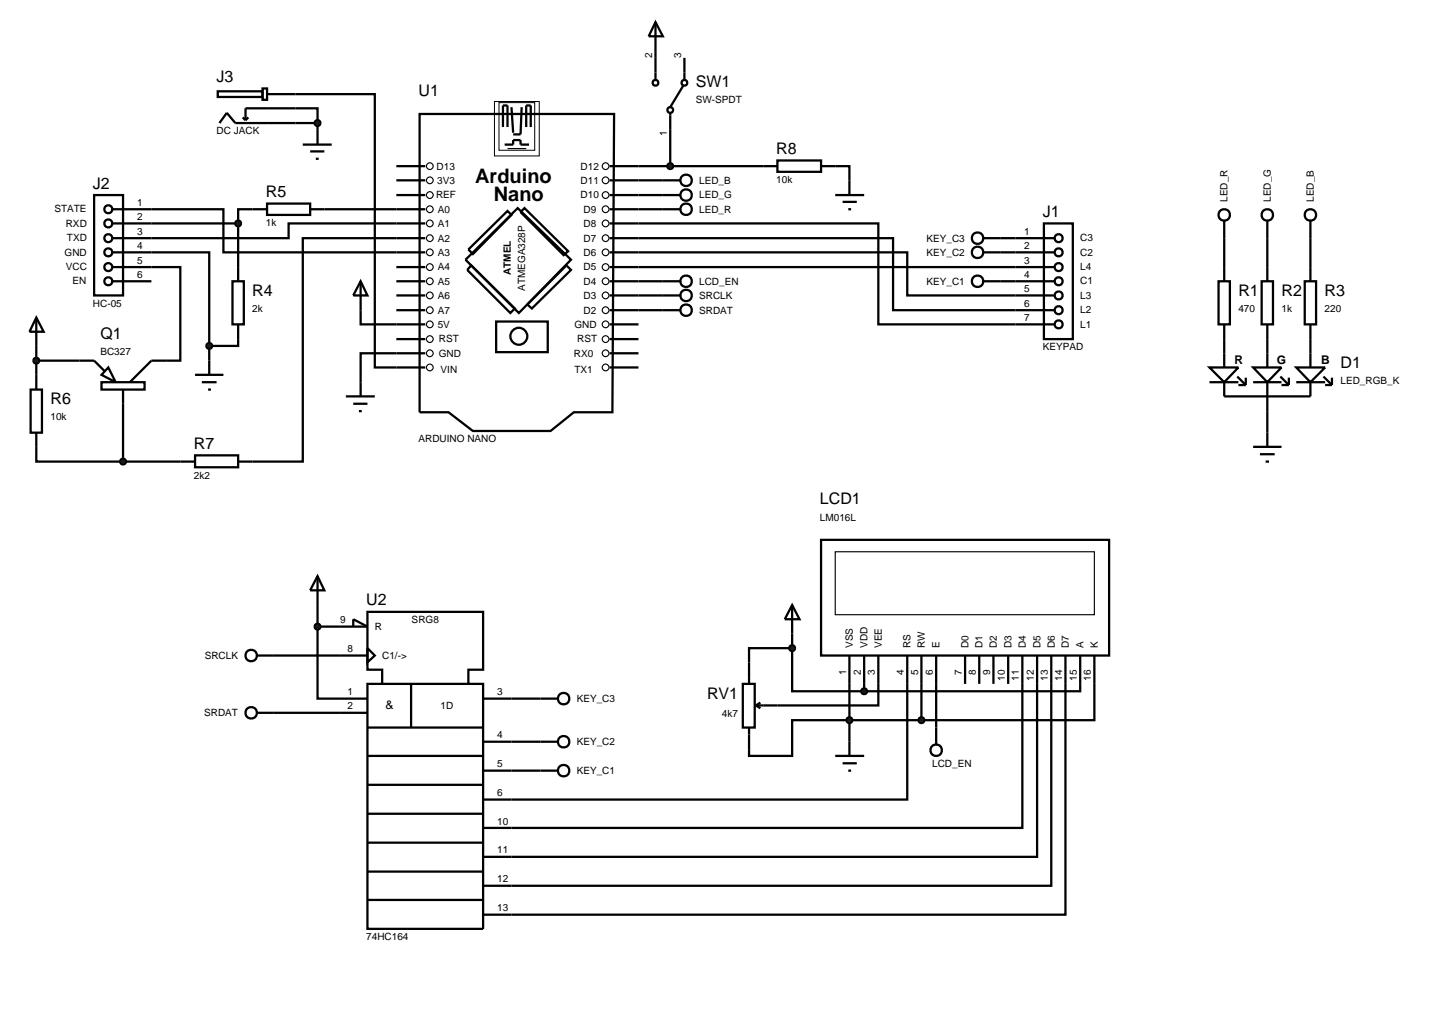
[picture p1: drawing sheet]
<svg xmlns="http://www.w3.org/2000/svg" width="257mm" height="180mm" viewBox="0 0 257 180" stroke-linecap="round" stroke-linejoin="round" font-family="sans-serif">
<g fill="none" stroke="#000" stroke-width=".4">
<path d="M52.1 16.6h14v48.2h8.9M52.1 19.1h3.9v2.6M90.2 18.9l.3 4.5M92 18.9l-.2 4.8h-1.3M115.6 9v1.2M26.7 36.9h12.7v7.6h35.6M26.7 39.4h15.3M42 39.4v7.7M44.5 36.9h-2.5v2.5M52.1 21.7h3.9M56 21.7v1.2M57.2 36.9h17.8"/>
<path d="M69.9 34.4h5.1M69.9 31.8h5.1M69.9 29.3h5.1M74 20.1h34.3l-.3 52.6h-6.8l-4.1 3.3h-13.7l-4.3-3.3h-5.1zM75 39.4h-24.1v2.6h-24.2M88.7 22.4v-3.8h.8v3.8M89 25.5h1.5v-.8h1.3v.8h1.5M91.8 37.4l.7-.7 7.7 7.6-.8 .7zM92.8 22.4v-3.8h.8v3.8M107.5 39.4h47.4v17.8h31M107.5 36.9h12.5M107.5 34.4h12.5"/>
<path d="M107.5 31.8h12.5M107.5 29.3h27.1M118.2 22.9v6.4M147.3 29.3h2.5v2.5M184.1 39.4h5.1v20.4h-5.1zM215.9 38.9v10.7M223.5 38.9v10.7M231.1 38.9v10.7M26.7 44.5h10.2v16.5M26.7 47.1h5.1v16.5h-2.5M42 59.8v1.2h-5.1M63.6 54.7v2.5h11.4"/>
<path d="M69.9 47.1h5.1M69.9 49.6h5.1M69.9 52.1h5.1M69.9 54.7h5.1M69.9 59.8h5.1M75 42h-21.6v39.4h-8.9M82.1 45.8l9.2-9.1 9.4 9.1-9.2 9.4zM82.6 44l6.9-6.8 .7 .7-6.8 6.9zM83.1 46.8l7.7 7.6-.8 .8-7.6-7.6zM87.5 56.7h9.1v5.4h-9.1zM99.9 46.8l.8 .8-6.9 6.8-.8-.7zM107.5 44.5h52.5v7.6h25.9"/>
<path d="M107.5 42h50v12.7h28.4M107.5 47.1h78.4M107.5 49.6h12.5M107.5 52.1h12.5M107.5 54.7h12.5M107.5 59.8h5.1M107.5 57.2h5.1M176.5 49.6h9.4M176.5 44.5h9.4M176.5 42h9.4M214.9 49.6h2v7.6h-2zM215.9 57.2v7.6"/>
<path d="M222.5 49.6h2v7.6h-2zM223.5 57.2v7.6M230.1 49.6h2v7.6h-2zM231.1 57.2v7.6M6.4 78.8v2.6h15.3M6.4 61v5.1M6.4 63.6h7.6M21.7 71.2v10.2M36.9 61v2.6M61 69.9h5.1M62.3 71.2h2.5M63.3 72.5h.5"/>
<path d="M75 62.3h-11.4v7.6M107.5 62.3h5.1M107.5 64.8h5.1M213.3 64.8h5.1l-2.5 2.6zM213.3 67.4h5.1M215.9 67.4v2.5h15.2v-2.5M218.2 66.4l1.5 1.5M218.4 67.9h1.3M219.7 66.6v1.3M221 64.8h5l-2.5 2.6zM221 67.4h5M221 78.8h5"/>
<path d="M223.5 67.4v11.4M225.8 66.4l1.5 1.5M226 67.9h1.3M227.3 66.6v1.3M228.6 64.8h5.1l-2.6 2.6zM228.6 67.4h5.1M233.4 66.4l1.5 1.5M233.7 67.9h1.2M234.9 66.6v1.3M21.7 81.4h10.1M144.8 95.2h50.8v20.4h-50.8zM222.2 80.1h2.6"/>
<path d="M223.2 81.4h.6M48.3 115.6h16.5M56 110.5v12.7h8.8M56 101.6l1.2 2.5h-2.5zM56 101.6v8.9M56 110.5h8.8l-2.5-1.3v1.3M64.8 107.9h20.4v10.2h-2.6v2.5h2.6v43.2h-20.4v-43.2h2.6v-2.5h-2.6zM64.8 114.3l1.3 1.3-1.3 1.2zM139.7 114.3h-7.6v2.5M139.7 114.3v7.6h12.7M139.7 111.7v2.6M149.8 115.6v15.2"/>
<path d="M152.4 115.6v6.3M154.9 115.6v8.8h-17.8M160 115.6v25.4h-74.8M162.5 115.6v11.4M165.1 115.6v12.7M170.2 115.6v5M172.7 115.6v5M175.2 115.6v5M177.8 115.6v5M180.3 115.6v30.4h-95.1M182.9 115.6v35.5h-97.7M185.4 115.6v40.6h-100.2"/>
<path d="M187.9 115.6v45.7h-102.7M190.5 115.6v6.3h-38.1M193 115.6v11.4h-30.5M48.3 125.7h16.5M64.8 138.4h20.4M64.8 133.3h20.4M64.8 128.3h20.4M67.4 120.6h15.2M72.5 120.6v7.7M85.2 135.9h10.1M85.2 130.8h10.1M85.2 123.2h10.1"/>
<path d="M162.5 127h-22.8v6.3h-7.6v-1.2M64.8 158.7h20.4M64.8 153.7h20.4M64.8 148.6h20.4M64.8 143.5h20.4"/>
<circle cx="121" cy="36.9" r="1.01"/>
<circle cx="121" cy="31.8" r="1.01"/>
<circle cx="121" cy="34.4" r="1.01"/>
<circle cx="215.9" cy="37.9" r="1.01"/>
<circle cx="223.5" cy="37.9" r="1.01"/>
<circle cx="231.1" cy="37.9" r="1.01"/>
<circle cx="91.5" cy="59.3" r="1.49"/>
<circle cx="121" cy="49.6" r="1.01"/>
<circle cx="121" cy="52.1" r="1.01"/>
<circle cx="121" cy="54.7" r="1.01"/>
<circle cx="186.7" cy="52.1" r=".7"/>
<circle cx="186.7" cy="42" r=".7"/>
<circle cx="186.7" cy="54.7" r=".7"/>
<circle cx="186.7" cy="49.6" r=".7"/>
<circle cx="186.7" cy="47.1" r=".7"/>
<circle cx="186.7" cy="57.2" r=".7"/>
<circle cx="186.7" cy="44.5" r=".7"/>
</g>
<g fill="none" stroke="#000" stroke-width=".2">
<path d="M89.5 26.2h3.3M147.3 97.3h45.7v11.1h-45.7z"/>
<circle cx="75.8" cy="36.9" r=".59"/>
<circle cx="75.8" cy="31.8" r=".59"/>
<circle cx="75.8" cy="29.3" r=".59"/>
<circle cx="75.8" cy="39.4" r=".59"/>
<circle cx="75.8" cy="34.4" r=".59"/>
<circle cx="106.8" cy="36.9" r=".59"/>
<circle cx="106.8" cy="31.8" r=".59"/>
<circle cx="106.8" cy="39.4" r=".59"/>
<circle cx="106.8" cy="29.3" r=".59"/>
<circle cx="106.8" cy="34.4" r=".59"/>
<circle cx="75.8" cy="49.6" r=".59"/>
<circle cx="75.8" cy="57.2" r=".59"/>
<circle cx="75.8" cy="44.5" r=".59"/>
<circle cx="75.8" cy="42" r=".59"/>
<circle cx="75.8" cy="54.7" r=".59"/>
<circle cx="75.8" cy="52.1" r=".59"/>
<circle cx="75.8" cy="59.8" r=".59"/>
<circle cx="75.8" cy="47.1" r=".59"/>
<circle cx="106.8" cy="49.6" r=".59"/>
<circle cx="106.8" cy="57.2" r=".59"/>
<circle cx="106.8" cy="44.5" r=".59"/>
<circle cx="106.8" cy="52.1" r=".59"/>
<circle cx="106.8" cy="54.7" r=".59"/>
<circle cx="106.8" cy="42" r=".59"/>
<circle cx="106.8" cy="47.1" r=".59"/>
<circle cx="106.8" cy="59.8" r=".59"/>
<circle cx="75.8" cy="62.3" r=".59"/>
<circle cx="75.8" cy="64.8" r=".59"/>
<circle cx="106.8" cy="62.3" r=".59"/>
<circle cx="106.8" cy="64.8" r=".59"/>
</g>
<path d="M87.2 17.9h7.9v9.6h-7.9zM88 18.1h6.3v8.4h-6.3z" fill="none" stroke="#000" stroke-width=".18"/>
<path d="M55.6 110.2l.4-.2-.5 .5zM56 110l.3 .1 .2 .4zM56.5 110.5l-.2 .4-.3 .1zM55.5 110.5l.5 .5-.4-.2z" fill="#004000" stroke="#000" stroke-width=".4"/>
<path d="M55.5 110.5l.5-.5 .5 .5-.5 .5z" fill="#004000"/>
<g fill="none" stroke="#000" stroke-width=".4">
<path d="M45.3 115.6h3M45.3 125.7h3M147.3 133.3h5.1M148.6 134.6h2.5M149.6 135.9h.5M149.8 130.8v2.5M165.1 128.3v3"/>
<circle cx="44.3" cy="115.6" r="1.01"/>
<circle cx="44.3" cy="125.7" r="1.01"/>
<circle cx="165.1" cy="132.3" r="1.01"/>
</g>
<path d="M149.5 126.6l.3-.1-.5 .5zM149.8 126.5l.3 .1 .2 .4zM150.3 127l-.2 .4-.3 .1zM149.3 127l.5 .5-.3-.1z" fill="#004000" stroke="#000" stroke-width=".4"/>
<path d="M149.8 126.5l.5 .5-.5 .5-.5-.5z" fill="#004000"/>
<path d="M132.1 116.8v3.8M139.7 106.7l1.3 2.5h-2.6zM139.7 106.7v5M131 120.6h2.1v7.7h-2.1zM132.1 128.3v3.8M133.3 124.4l.8 .5M133.3 124.4h3.8M134.1 123.9l-.8 .5" fill="none" stroke="#000" stroke-width=".4"/>
<g fill="#004000" stroke="#000" stroke-width=".4">
<path d="M139.4 113.9l.3-.1-.5 .5zM139.7 113.8l.3 .1 .2 .4zM140.2 114.3l-.2 .4-.3 .1zM139.2 114.3l.5 .5-.3-.1z"/>
<path d="M152.1 121.5l.3-.1-.5 .5zM152.4 121.4l.3 .1 .2 .4zM152.9 121.9l-.1 .3-.4 .2zM151.9 121.9l.5 .5-.4-.2z"/>
<path d="M162.2 126.6l.3-.1-.5 .5zM162.5 126.5l.3 .1 .2 .4zM163 127l-.2 .4-.3 .1zM162 127l.5 .5-.3-.1z"/>
</g>
<g fill="#004000">
<path d="M139.7 113.8l.5 .5-.5 .5-.5-.5z"/>
<path d="M152.4 121.4l.5 .5-.5 .5-.5-.5z"/>
<path d="M162.5 126.5l.5 .5-.5 .5-.5-.5z"/>
</g>
<g fill="none" stroke="#000" stroke-width=".4">
<path d="M16.6 34.4h5.1v17.7h-5.1zM19.9 36.9h6.8M19.9 39.4h6.8M44.5 36.9h2.6M47.1 35.9h7.6v2h-7.6zM54.7 36.9h2.5M6.4 56l1.3 2.5h-2.5zM6.4 56v5M19.9 49.6h6.8M19.9 44.5h6.8M19.9 42h6.8M19.9 47.1h6.8"/>
<path d="M41 49.6h2v7.6h-2zM42 47.1v2.5M42 57.2v2.6M173.5 49.6h3M173.5 44.5h3M173.5 42h3M34.4 66.1h5M35.6 67.4h2.6M36.7 68.7h.5M36.9 63.6v2.5M95.3 135.9h3.1M95.3 130.8h3.1"/>
<path d="M95.3 123.2h3.1"/>
<circle cx="19.1" cy="39.4" r=".7"/>
<circle cx="19.1" cy="36.9" r=".7"/>
<circle cx="19.1" cy="42" r=".7"/>
<circle cx="19.1" cy="49.6" r=".7"/>
<circle cx="19.1" cy="47.1" r=".7"/>
<circle cx="19.1" cy="44.5" r=".7"/>
<circle cx="172.4" cy="49.6" r="1.01"/>
<circle cx="172.4" cy="44.5" r="1.01"/>
<circle cx="172.4" cy="42" r="1.01"/>
<circle cx="99.4" cy="130.8" r="1.01"/>
<circle cx="99.4" cy="123.2" r="1.01"/>
<circle cx="99.4" cy="135.9" r="1.01"/>
</g>
<g fill="#004000" stroke="#000" stroke-width=".4">
<path d="M41.6 39.1l.4-.2-.5 .5zM42 38.9l.3 .1 .2 .4zM42 39.9l.5-.5-.2 .4zM41.5 39.4l.5 .5-.4-.2z"/>
<path d="M36.5 60.7l.4-.2-.5 .5zM36.9 60.5l.3 .1 .2 .4zM37.4 61l-.1 .3-.4 .2zM36.4 61l.5 .5-.4-.2z"/>
</g>
<g fill="#004000">
<path d="M41.5 39.4l.5-.5 .5 .5-.5 .5z"/>
<path d="M36.4 61l.5-.5 .5 .5-.5 .5z"/>
</g>
<path d="M5.4 68.7h2v7.6h-2zM6.4 66.1v2.6M6.4 76.3v2.5M14 63.6h2.6l1.8 1.8M17.9 67.4h7.6v1.3h-7.6zM19.1 64.8l1.3 2.6-2.5-1.3zM21.7 68.7v2.5M29.3 63.6h-2.6l-3.8 3.8" fill="none" stroke="#000" stroke-width=".4"/>
<path d="M6 63.3l.4-.2-.5 .5zM6.4 63.1l.4 .2 .1 .3zM6.9 63.6l-.1 .3-.4 .2zM5.9 63.6l.5 .5-.4-.2z" fill="#004000" stroke="#000" stroke-width=".4"/>
<path d="M5.9 63.6l.5-.5 .5 .5-.5 .5z" fill="#004000"/>
<path d="M31.8 81.4h2.6M34.4 80.3h7.6v2.1h-7.6zM42 81.4h2.5" fill="none" stroke="#000" stroke-width=".4"/>
<path d="M21.3 81.1l.4-.2-.5 .5zM21.7 80.9l.4 .2 .1 .3zM21.7 81.9l.5-.5-.1 .3zM21.2 81.4l.5 .5-.3-.1z" fill="#004000" stroke="#000" stroke-width=".4"/>
<path d="M21.2 81.4l.5-.5 .5 .5-.5 .5z" fill="#004000"/>
<g fill="none" stroke="#000" stroke-width=".4">
<path d="M115.6 3.9l1.3 2.5h-2.5zM115.6 3.9v5.1M115.6 10.2v3.8M118.2 18.9a.5 .5 0 0 0-.5 .5 .5 .5 0 0 0 .5 .5M118.2 18.9a.5 .5 0 0 1 .5 .5 .5 .5 0 0 1-.5 .5M118.2 19.9v3M120.5 15.1l-2.3 3.8M120.7 10.2v3.8M134.6 29.3h2.5M137.1 28.3h7.7v2h-7.7zM144.8 29.3h2.5M63.6 49.6l1.2 2.5h-2.5z"/>
<path d="M63.6 49.6v5.1"/>
<circle cx="115.6" cy="14.6" r=".51"/>
<circle cx="120.7" cy="14.6" r=".51"/>
</g>
<path d="M117.9 28.9l.3-.1-.5 .5zM118.2 28.8l.3 .1 .2 .4zM118.7 29.3l-.2 .4-.3 .1zM117.7 29.3l.5 .5-.4-.2z" fill="#004000" stroke="#000" stroke-width=".4"/>
<path d="M117.7 29.3l.5-.5 .5 .5-.5 .5z" fill="#004000"/>
<g fill="none" stroke="#000" stroke-width=".4">
<path d="M38.4 16.1h7.9v1h-7.9zM46.3 15.6h.8v2h-.8zM47.1 16.6h5M52.1 19.1h-8.8v2.1M38.7 21.7l1.3-1.8 1.5 1.8h10.6M42.8 20.7l.5 .5M43.8 20.7l-.5 .5M53.4 25.5h5.1M54.7 26.7h2.5M55.7 28h.5M56 22.9v2.6M147.3 34.4h5.1"/>
<path d="M148.6 35.6h2.5M149.6 36.9h.5M149.8 31.8v2.6"/>
</g>
<path d="M55.7 21.3l.3-.1-.5 .5zM56 21.2l.3 .1 .2 .4zM56 22.2l.5-.5-.2 .4zM55.5 21.7l.5 .5-.4-.2z" fill="#004000" stroke="#000" stroke-width=".4"/>
<path d="M56 21.2l.5 .5-.5 .5-.5-.5z" fill="#004000"/>
<g font-size="3.5">
<text x="83.8" y="32.2">Arduino</text>
<text x="87.1" y="35.5">Nano</text>
</g>
<g font-size="2.8">
<text x="38.2" y="14.5">J3</text>
<text x="73.8" y="16.9">U1</text>
<text x="122.7" y="15.4">SW1</text>
<text x="136.9" y="27.2">R8</text>
<text x="16.4" y="33.3">J2</text>
<text x="46.9" y="34.8">R5</text>
<text x="183.9" y="38.3">J1</text>
<text x="44.5" y="52.2">R4</text>
<text x="218.4" y="52.2">R1</text>
<text x="226" y="52.2">R2</text>
<text x="233.6" y="52.2">R3</text>
<text x="17.7" y="59.8">Q1</text>
<text x="236.4" y="65">D1</text>
<text x="8.9" y="71.3">R6</text>
<text x="34.2" y="79.2">R7</text>
<text x="144.6" y="89">LCD1</text>
<text x="64.6" y="106.8">U2</text>
<text x="124.7" y="123.3">RV1</text>
</g>
<g font-size="2.1">
<text x="217.7" y="64.2">R</text>
<text x="225.2" y="64.2">G</text>
<text x="233" y="64.2">B</text>
<text x="68" y="125">&amp;</text>
</g>
<g font-size="1.8">
<text x="115" y="10.2" transform="rotate(-90 115 10.2)">2</text>
<text x="120.1" y="10.2" transform="rotate(-90 120.1 10.2)">3</text>
<text x="38.2" y="23.7">DC JACK</text>
<text x="117.6" y="23.9" transform="rotate(-90 117.6 23.9)">1</text>
<text x="122.7" y="18.2">SW-SPDT</text>
<text x="77" y="29.9">D13</text>
<text x="102.4" y="29.9">D12</text>
<text x="76.9" y="35">REF</text>
<text x="77.1" y="32.4">3V3</text>
<text x="102.4" y="32.4">D11</text>
<text x="102.4" y="35">D10</text>
<text x="123.3" y="35">LED_G</text>
<text x="123.3" y="32.4">LED_B</text>
<text x="136.9" y="32.3">10k</text>
<text x="216.5" y="35.6" transform="rotate(-90 216.5 35.6)">LED_R</text>
<text x="224.1" y="35.6" transform="rotate(-90 224.1 35.6)">LED_G</text>
<text x="231.7" y="35.6" transform="rotate(-90 231.7 35.6)">LED_B</text>
<text x="9.6" y="37.4">STATE</text>
<text x="11.6" y="40">RXD</text>
<text x="24.2" y="36.3">1</text>
<text x="24.2" y="38.8">2</text>
<text x="24.2" y="41.4">3</text>
<text x="46.9" y="39.9">1k</text>
<text x="77.2" y="40">A1</text>
<text x="77.2" y="37.5">A0</text>
<text x="102.9" y="37.5">D9</text>
<text x="102.9" y="40">D8</text>
<text x="123.3" y="37.5">LED_R</text>
<text x="180.6" y="41.4">1</text>
<text x="11.4" y="45.1">GND</text>
<text x="11.6" y="47.6">VCC</text>
<text x="11.8" y="42.5">TXD</text>
<text x="24.2" y="43.9">4</text>
<text x="24.2" y="46.5">5</text>
<text x="77.2" y="47.7">A4</text>
<text x="77.2" y="45.1">A3</text>
<text x="77.2" y="42.6">A2</text>
<text x="102.9" y="42.6">D7</text>
<text x="102.9" y="45.1">D6</text>
<text x="102.9" y="47.7">D5</text>
<text x="163.4" y="45.1">KEY_C2</text>
<text x="163.4" y="42.6">KEY_C3</text>
<text x="180.6" y="43.9">2</text>
<text x="180.6" y="46.5">3</text>
<text x="190.5" y="42.5">C3</text>
<text x="190.5" y="45.1">C2</text>
<text x="190.5" y="47.6">L4</text>
<text x="12.8" y="50.1">EN</text>
<text x="24.2" y="49">6</text>
<text x="77.2" y="52.7">A6</text>
<text x="77.2" y="50.2">A5</text>
<text x="90.1" y="48.5" transform="rotate(-90 90.1 48.5)">ATMEL</text>
<text x="92.6" y="51.3" transform="rotate(-90 92.6 51.3)">ATMEGA328P</text>
<text x="102.9" y="50.2">D4</text>
<text x="102.9" y="52.7">D3</text>
<text x="123.3" y="50.2">LCD_EN</text>
<text x="123.3" y="52.7">SRCLK</text>
<text x="163.4" y="50.2">KEY_C1</text>
<text x="180.6" y="49">4</text>
<text x="180.6" y="51.5">5</text>
<text x="190.5" y="50.1">C1</text>
<text x="190.5" y="52.7">L3</text>
<text x="16.4" y="54.2">HC-05</text>
<text x="44.5" y="55">2k</text>
<text x="77.2" y="57.8">5V</text>
<text x="77.2" y="55.3">A7</text>
<text x="101.3" y="57.8">GND</text>
<text x="102.9" y="55.3">D2</text>
<text x="123.3" y="55.3">SRDAT</text>
<text x="180.6" y="54.1">6</text>
<text x="180.6" y="56.6">7</text>
<text x="190.5" y="55.2">L2</text>
<text x="190.5" y="57.8">L1</text>
<text x="218.4" y="55">470</text>
<text x="226" y="55">1k</text>
<text x="233.6" y="55">220</text>
<text x="17.7" y="62.6">BC327</text>
<text x="77.4" y="62.9">GND</text>
<text x="77.4" y="60.4">RST</text>
<text x="77.7" y="65.7">VIN</text>
<text x="101.2" y="62.9">RX0</text>
<text x="101.3" y="65.7">TX1</text>
<text x="101.8" y="60.4">RST</text>
<text x="183.9" y="61.8">KEYPAD</text>
<text x="236.4" y="67.8">LED_RGB_K</text>
<text x="8.9" y="74.1">10k</text>
<text x="73.8" y="78">ARDUINO NANO</text>
<text x="34.2" y="84.4">2k2</text>
<text x="144.6" y="91.8">LM016L</text>
<text x="60" y="109.9">9</text>
<text x="66.1" y="111.1">R</text>
<text x="72.6" y="109.8">SRG8</text>
<text x="36.1" y="116.2">SRCLK</text>
<text x="61.3" y="115">8</text>
<text x="67.4" y="116.2">C1/-&gt;</text>
<text x="149.2" y="119.1" transform="rotate(-90 149.2 119.1)">1</text>
<text x="150.4" y="114.3" transform="rotate(-90 150.4 114.3)">VSS</text>
<text x="151.8" y="119.1" transform="rotate(-90 151.8 119.1)">2</text>
<text x="153" y="114.3" transform="rotate(-90 153 114.3)">VDD</text>
<text x="154.3" y="119.1" transform="rotate(-90 154.3 119.1)">3</text>
<text x="155.5" y="114.3" transform="rotate(-90 155.5 114.3)">VEE</text>
<text x="159.4" y="119.1" transform="rotate(-90 159.4 119.1)">4</text>
<text x="160.6" y="114.3" transform="rotate(-90 160.6 114.3)">RS</text>
<text x="161.9" y="119.1" transform="rotate(-90 161.9 119.1)">5</text>
<text x="163.1" y="114.3" transform="rotate(-90 163.1 114.3)">RW</text>
<text x="164.5" y="119.1" transform="rotate(-90 164.5 119.1)">6</text>
<text x="165.7" y="114.3" transform="rotate(-90 165.7 114.3)">E</text>
<text x="169.6" y="119.1" transform="rotate(-90 169.6 119.1)">7</text>
<text x="170.8" y="114.3" transform="rotate(-90 170.8 114.3)">D0</text>
<text x="172.1" y="119.1" transform="rotate(-90 172.1 119.1)">8</text>
<text x="173.3" y="114.3" transform="rotate(-90 173.3 114.3)">D1</text>
<text x="174.6" y="119.1" transform="rotate(-90 174.6 119.1)">9</text>
<text x="175.8" y="114.3" transform="rotate(-90 175.8 114.3)">D2</text>
<text x="178.4" y="114.3" transform="rotate(-90 178.4 114.3)">D3</text>
<text x="180.9" y="114.3" transform="rotate(-90 180.9 114.3)">D4</text>
<text x="183.5" y="114.3" transform="rotate(-90 183.5 114.3)">D5</text>
<text x="186" y="114.3" transform="rotate(-90 186 114.3)">D6</text>
<text x="188.5" y="114.3" transform="rotate(-90 188.5 114.3)">D7</text>
<text x="191.1" y="114.3" transform="rotate(-90 191.1 114.3)">A</text>
<text x="193.6" y="114.3" transform="rotate(-90 193.6 114.3)">K</text>
<text x="61.3" y="122.6">1</text>
<text x="61.3" y="125.1">2</text>
<text x="77.7" y="125">1D</text>
<text x="87.7" y="122.6">3</text>
<text x="101.7" y="123.8">KEY_C3</text>
<text x="177.2" y="120.1" transform="rotate(-90 177.2 120.1)">10</text>
<text x="179.7" y="120.1" transform="rotate(-90 179.7 120.1)">11</text>
<text x="182.3" y="120.1" transform="rotate(-90 182.3 120.1)">12</text>
<text x="184.8" y="120.1" transform="rotate(-90 184.8 120.1)">13</text>
<text x="187.3" y="120.1" transform="rotate(-90 187.3 120.1)">14</text>
<text x="189.9" y="120.1" transform="rotate(-90 189.9 120.1)">15</text>
<text x="192.4" y="120.1" transform="rotate(-90 192.4 120.1)">16</text>
<text x="36" y="126.3">SRDAT</text>
<text x="87.7" y="130.2">4</text>
<text x="101.7" y="131.4">KEY_C2</text>
<text x="127.3" y="126.4">4k7</text>
<text x="87.7" y="135.3">5</text>
<text x="101.7" y="136.5">KEY_C1</text>
<text x="164.4" y="135.2">LCD_EN</text>
<text x="87.7" y="140.4">6</text>
<text x="87.7" y="145.4">10</text>
<text x="87.7" y="150.5">11</text>
<text x="87.7" y="155.6">12</text>
<text x="87.7" y="160.7">13</text>
<text x="64.6" y="165.8">74HC164</text>
</g>
</svg>
